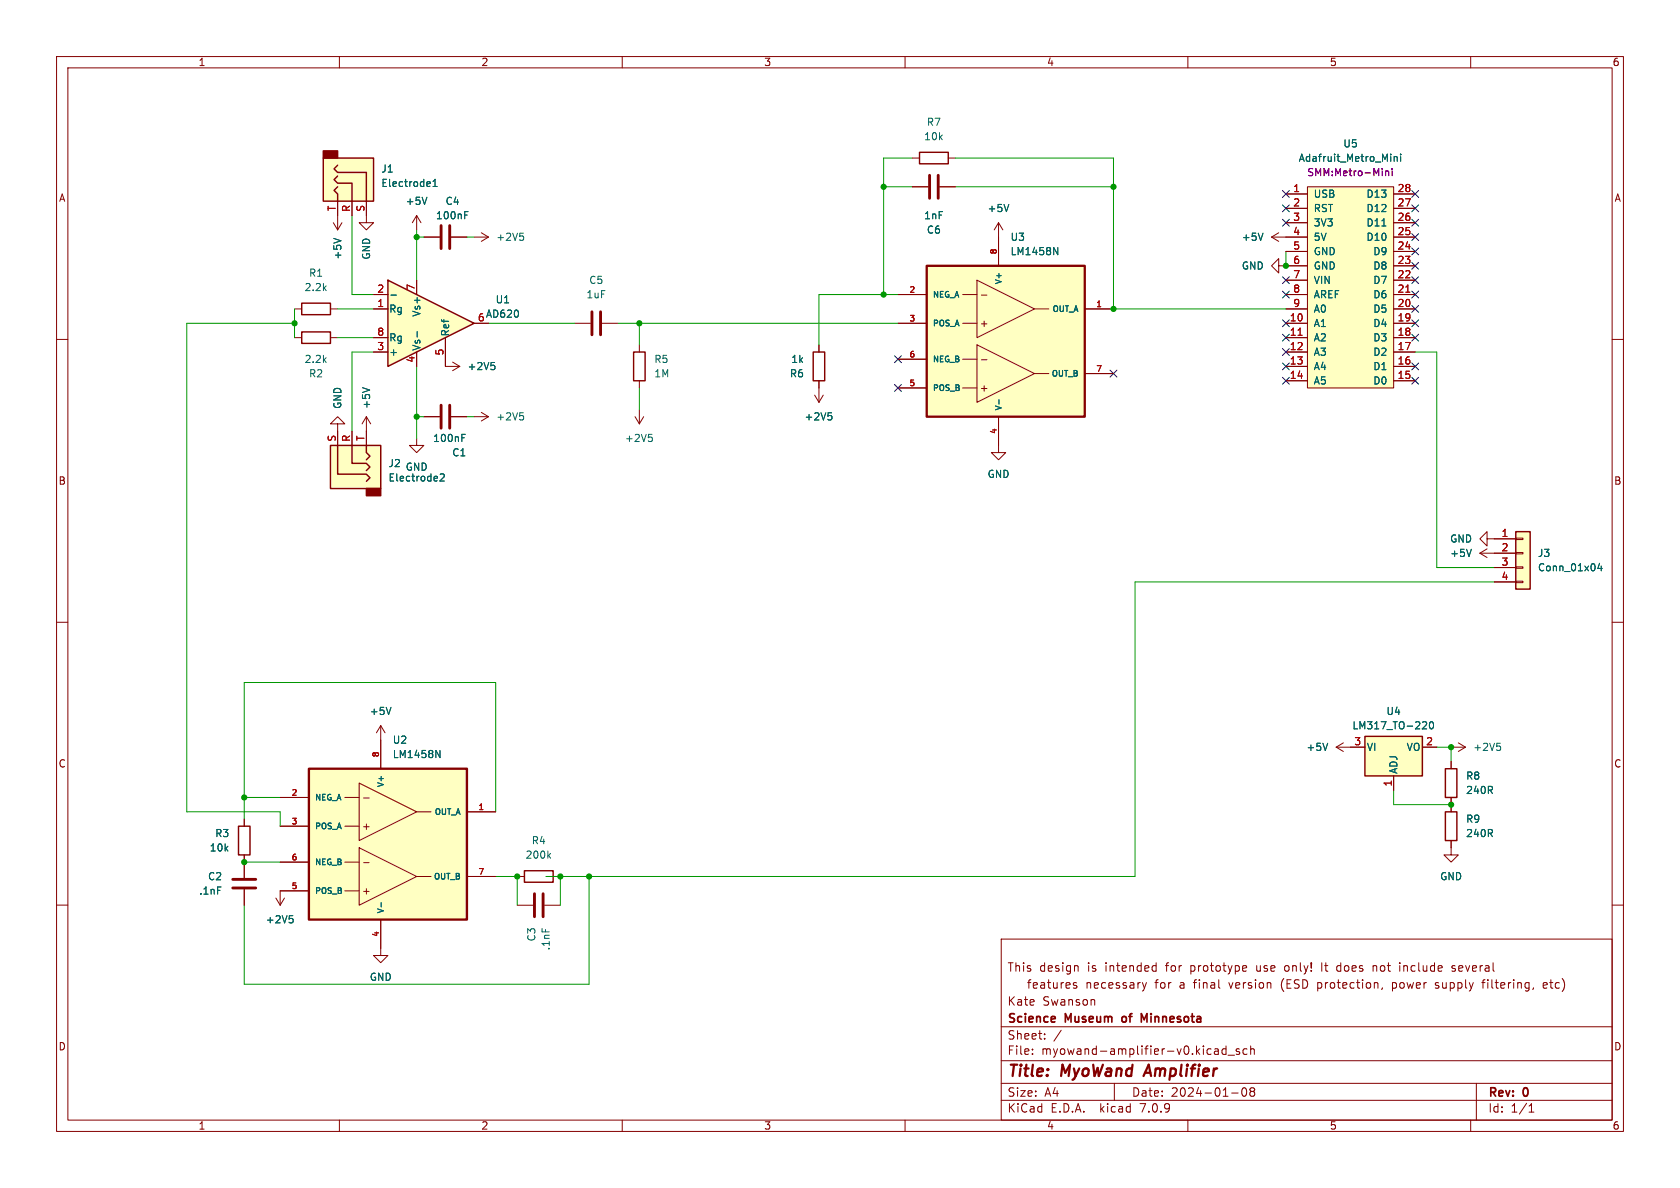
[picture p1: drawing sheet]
<svg xmlns="http://www.w3.org/2000/svg" width="297mm" height="210mm" viewBox="0 0 297 210" stroke-linecap="round" stroke-linejoin="round" font-family="sans-serif">
<g fill="none" stroke="#840000" stroke-width=".18">
<path d="M10 10h277v190h-277zM12 12h273v186h-273zM60 10v2M110 10v2M160 10v2M210 10v2M260 10v2M161.3 27.9h1.3M161.3 33h2.8M166.1 33h2.8M167.6 27.9h1.3M10 60h2"/>
<path d="M52.1 54.6h1.2M52.1 59.7h1.2M58.4 54.6h1.3M58.4 59.7h1.3M74.9 41.9h2.8M79.8 41.9h2.7M101.6 57.2h2.8M106.4 57.2h2.8M285 60h2M59.7 74.9h1.3l-1.3-1.2-1.3 1.2h1.3v3.8M62.2 76.2v2.5M64.8 73.7l-.8 1.2"/>
<path d="M64.8 73.7v5M64.8 73.7l.7 1.2M73.7 77.5v1.2h1.2l-1.2 1.3-1.3-1.3h1.3M113 61v1.2M113 67.3v1.3M144 69.9l.8 1.2M144.8 61v1.2M144.8 67.3v3.8M145.5 69.9l-.7 1.2M10 110h2M285 110h2M63.5 138.4l10.2 5.1-10.2 5.1z"/>
<path d="M67.3 130.8v5.1M236.2 132.1h5.1M236.2 132.1l1.3 .7M237.5 131.3l-1.3 .8M246.4 137.2v2.5M251.5 132.1h2.5M256.5 134.6v1.3M256.5 132.1h2.6M257.8 131.3l1.3 .8M259.1 132.1l-1.3 .7M10 160h2M48.8 158.8l.7 1.2"/>
<path d="M49.5 152.4h5.1M49.5 146.1h5.1M49.5 141h5.1M50.3 158.8l-.8 1.2M54.6 157.5h-5.1v2.5M61 157.5h2.5M61 152.4h2.5M61 146.1h2.5M61 141h2.5M63.5 149.9l10.2 5-10.2 5.1zM64.3 152.5h1M64.3 141.1h1"/>
<path d="M73.7 154.9h2.5M73.7 143.5h2.5M82.5 154.9h5.1M82.5 143.5h5.1M91.4 154.9h1.3M97.8 154.9h1.3M256.5 148.6v2.5h1.3l-1.3 1.3-1.2-1.3h1.2M256.5 141v2.5M285 160h2M67.3 162.6v6.3h1.3l-1.3 1.3-1.3-1.3h1.3M91.4 160h2.8M96.3 160h2.8"/>
<path d="M177 166h108v32h-108zM190 174.2l.3 .1 .1 .2-.2 .2h-.3M190 173.7l.3 .1M190.4 170.7l.2 .2v.8M193.5 176.8v.9M202.7 173.7l-.4 1M204 170.7l.4 .1M204.4 170.2v1.5M204.4 171.6l-.4 .1M211 173.7h.5M217.2 173.7l.4 1M220.2 170.7l.2 .4-.7 .1"/>
<path d="M220.3 171.6l-.1 .1M227 173a1.72 1.72 0 0 0 0 2.3M227.2 170.8v.8M233.1 173.7l.4 .1M233.5 174.6l-.4 .1M233.7 170.2v1.5M236.3 171.4l.2 .2 .4 .1M236.9 170.7l-.4 .1-.2 .2M242.7 170.7v1M243.3 170.8l-.3-.1-.3 .1M244.4 174.6l-.1 .2M246.2 173.8l.4-.1 .3 .3"/>
<path d="M246.2 173.7v1.5M246.9 174.4l-.3 .3-.4-.1M247.5 170.2v.1M247.5 170.7v1M253.8 174.1l.5 .2 .1 .2-.2 .2-.5-.1M253.8 173.8h.5M257.2 170.8l-.3-.1-.2 .2v.2l.5 .2v.3h-.5M262 173.7h.5M262.5 173.2l-.3 .2v1.3M263 173.2v.1M263 173.7v1M272.8 174.2l.7-.1v-.3l-.5-.1-.2 .2 .1 .7h.6"/>
<path d="M274 173.7h.5M60 198v2M110 198v2M160 198v2M177 194.5h108M177 191.5h108M177 187.5h108M177 181.5h108M182.5 186.3v.1M182.5 185.5v.1M184.7 183.6v.1M184.7 182.8v.1"/>
<path d="M187.6 182.1l-1.3 2M197 191.5v3M210 198v2M214.9 185.4h.3l.2 .2v.8M215.4 186.3l-.5 .1M215.4 185.8h-.5M216.7 185.5l-.4-.1-.3 .3v.4l.2 .2h.5M216.7 184.9v1.5M217.1 186.5h1.1M217.7 193.2h1.2M219.1 185.5l-.4-.1-.2 .2 .1 .2 .5 .2v.3h-.6M219.7 192.4l.2-.1a.81 .81 0 0 1 .6 .6 .81 .81 0 0 1-.3 .8l-.2 .1a.81 .81 0 0 1-.3-1.4z"/>
<path d="M220.5 185.5l-.5-.1-.3 .3v.4l.2 .2h.6M221.1 185.5l.2-.1 .4 .1v.9M221.1 184.9v1.5M221.2 192.9l-.2-.2 .2-.4 .5 .1 .1 .2-.3 .3M221.2 192.9l-.2 .3v.3l.2 .3 .5-.1 .1-.2-.1-.4-.2-.2M221.2 192.9h.3M260 198v2M261 191.5v6.5M270.3 196.6h.9M270.3 195.5l.4-.4v1.5"/>
</g>
<path d="M203.1 188.2l-.9 2" fill="none" stroke="#840000" stroke-width=".4"/>
<path d="M198.4 179.8v.7M202.8 179.2l-.5 1.1-.5-1.1v1.5" fill="none" stroke="#840000" stroke-width=".3"/>
<path d="M78 39.9v4M79.5 39.9v4M164.3 31v4.1M165.9 31v4.1M104.6 55.1v4.1M106.2 55.1v4.1M94.5 158v4.1M96 158v4.1" fill="none" stroke="#840000" stroke-width=".51"/>
<g fill="none" stroke="#006464" stroke-width=".18">
<path d="M82.2 38h.4M82.2 37.4h.6M64.1 68.5l1.2 .5M146.4 73h.6M146.8 73.5l.3 .2v.3l-.3 .2M77.8 83.9l.5-.1 .2 .3-.7 .9h.7M77.1 132.7l.7 1.2v-1.2M234.7 131.4l-.4 1.3M251.7 127.6h.4l.1 .3-.8 .9h.8M252.9 127.6h.1a.68 .68 0 0 1 .4 .6 .68 .68 0 0 1-.4 .6 .84 .84 0 0 1-.1-1.2zM264.6 131.4h.6M265.1 131.9l.2 .2v.3l-.2 .3"/>
<path d="M67.4 159.6v.7M97 151.2l.3 .5M97.3 150.9l-.4 .4M51.2 161.9h.6M51.6 162.4l.2 .2v.3l-.2 .2"/>
</g>
<g fill="none" stroke="#840000" stroke-width=".25">
<path d="M162.6 26.9h5v2.1h-5zM53.3 53.6h5.1v2h-5.1zM53.3 58.7h5.1v2h-5.1zM58.4 78.7h8.9v7.7h-8.9zM59.7 78.7v5.1h5.1l.6 .7-.6 .6M62.2 78.7v3.2h2.6l.6 .7-.6 .6M64.8 78.7v1.3l.6 .6-.6 .7M112 62.2h2v5.1h-2zM143.8 62.2h2v5.1h-2zM241.3 130.2h10.2v7h-10.2zM255.5 135.9h2.1v5.1h-2.1zM92.7 153.9h5.1v2.1h-5.1z"/>
<path d="M255.5 143.5h2.1v5.1h-2.1z"/>
</g>
<g fill="#ffffc2" stroke="#ffffc2" stroke-width=".18">
<path d="M58.4 78.7h8.9v7.7h-8.9z"/>
<path d="M54.6 135.9h27.9v26.7h-27.9z"/>
<path d="M241.3 130.2h10.2v7h-10.2z"/>
</g>
<path d="M64.8 86.4h2.5v1.2h-2.5z" fill="#840000" stroke="#840000" stroke-width=".25"/>
<path d="M54.6 135.9h27.9v26.7h-27.9z" fill="none" stroke="#840000" stroke-width=".41"/>
<path d="M68.6 49.5l15.2 7.7-15.2 7.6z" fill="#ffffc2"/>
<path d="M57.1 27.9h8.9v7.7h-8.9zM59.7 33l-.6 .7 .6 .6v1.3M59.7 31.1l-.6 .7 .6 .6h2.5v3.2M59.7 29.2l-.6 .6 .6 .7h5.1v5.1M68.6 49.5l15.2 7.7-15.2 7.6zM268 94h2.5v10.1h-2.5zM42.2 146.1h2v5h-2z" fill="none" stroke="#840000" stroke-width=".25"/>
<g fill="none" stroke="#840000" stroke-width=".18">
<path d="M58.9 39.4l.8 1.2M59.7 35.6v5M60.5 39.4l-.8 1.2M62.2 35.6v2.5M64.8 35.6v3.8h1.2l-1.2 1.2-1.3-1.2h1.3M73.7 38.1v2.5M73.7 38.1l-.8 1.3M73.7 38.1l.7 1.3M161.3 33h2.8M166.1 33h2.8M176.5 39.4v7.6M176.5 39.4l-.7 1.2"/>
<path d="M176.5 39.4l.8 1.2M227.3 34.3h3.8M227.3 36.8h3.8M227.3 39.4h3.8M231.1 33h15.3v35.6h-15.3zM246.4 34.3h3.8M246.4 36.8h3.8M246.4 39.4h3.8M66 54.6h2.6M66 52.1h2.6M66 59.7h2.6M73.7 49.5v2.6"/>
<path d="M74.9 41.9h2.8M78.7 59.7v5.1h2.6M79.8 41.9h2.7M83.8 57.2h2.6M83.8 41.9h2.6M85.1 41.1l1.3 .8M86.4 41.9l-1.3 .8M158.7 52.1h5.1M158.7 57.2h5.1M170.2 52.1h2.5M170.2 57.2h2.5M172.7 49.5l10.2 5.1-10.2 5.1z"/>
<path d="M173.5 52.2h1M182.9 54.6h2.5M191.8 54.6h5M224.8 41.9h6.3M224.8 41.9l1.3 .8M226.1 47v-1.3l-1.3 1.3 1.3 1.3v-1.3h5M226.1 41.1l-1.3 .8M227.3 54.6h3.8M227.3 52.1h3.8M227.3 57.2h3.8M227.3 59.7h3.8M227.3 49.5h3.8"/>
<path d="M227.3 44.5h3.8M246.4 54.6h3.8M246.4 52.1h3.8M246.4 57.2h3.8M246.4 59.7h3.8M246.4 41.9h3.8M246.4 49.5h3.8M246.4 47h3.8M246.4 44.5h3.8M59.7 76.2v2.5M62.2 76.2v2.5M64.8 76.2v2.5"/>
<path d="M66 62.2h2.6M73.7 62.2v2.6M74.9 73.7h2.8M79.8 73.7h2.7M80 64l1.3 .8M81.3 64.8l-1.3 .7M83.8 73.7h2.6M85.1 72.9l1.3 .8M86.4 73.7l-1.3 .7M112.3 73.7l.7 1.2M113 72.4v2.5M113.8 73.7l-.8 1.2"/>
<path d="M144.8 61v1.2M144.8 67.3v1.3M158.7 68.6h5.1M158.7 63.5h5.1M170.2 68.6h2.5M170.2 63.5h2.5M172.7 61l10.2 5-10.2 5.1zM173.5 63.6h1M176.5 73.7v6.3h1.3l-1.3 1.3-1.2-1.3h1.2M182.9 66h2.5M191.8 66h5M227.3 62.2h3.8"/>
<path d="M227.3 64.8h3.8M227.3 67.3h3.8M246.4 62.2h3.8M246.4 64.8h3.8M246.4 67.3h3.8M261.6 97.8h6.4M261.6 97.8l1.3 .8M262.9 95.3v-1.3l-1.3 1.3 1.3 1.2v-1.2h5.1M262.9 97l-1.3 .8M268 97.7h1.2v.2h-1.2zM268 95.1h1.2v.3h-1.2zM264.2 100.3h3.8"/>
<path d="M264.2 102.9h3.8M268 102.7h1.2v.3h-1.2zM268 100.2h1.2v.3h-1.2zM67.3 128.3l-.8 1.2M67.3 128.3v7.6M67.3 128.3l.8 1.2M238.8 132.1h2.5M246.4 137.2v2.5M251.5 132.1h2.5M256.5 134.6v1.3M43.2 144.8v1.3M43.2 151.1v4.1"/>
<path d="M43.2 157.2v2.8M49.5 141h5.1M49.5 146.1h5.1M49.5 157.5h5.1M49.5 152.4h5.1M82.5 143.5h5.1M82.5 154.9h5.1M256.5 141v2.5M256.5 148.6v1.3M67.3 162.6v5"/>
</g>
<g fill="none" stroke="#006464" stroke-width=".18">
<path d="M75.5 34.9l-.4 1.2M76 32.2l.1 .2-.6 .1M76.6 33h.7M76.6 32.1l.3-.4v1.3M82.2 38h.4M82.2 37.4h.6M178.3 36.1l-.4 1.3M244.3 39.9h.7M245.9 27.2v.2M245.9 27.7v.8M246.5 27.7v.8M246.5 27.8l.2-.1h.3v.8"/>
<path d="M247.6 27.2v.2M247.6 27.7v.8M59 42.1l1.3 .5M69.1 52.2h1M73.8 58.6v1M91.9 41.2h.6M92.3 41.7l.3 .2v.3l-.3 .3M186.3 43.8l.7 1.2v-1.2M223.3 41.2l-.4 1.3M64.1 68.5l1.2 .5M81.7 76.8h.6M81.7 77.4h.4"/>
<path d="M86.8 64.1h.6M87.3 64.6l.2 .2v.3l-.2 .2M91.9 73h.6M92.3 73.5l.3 .2v.3l-.3 .2M114.7 76.8h.6M115.1 77.3l.2 .2v.3l-.2 .2M146.4 73h.6M146.8 73.5l.3 .2v.3l-.3 .2M176.6 70.7v.7M77.8 83.9l.5-.1 .2 .3-.7 .9h.7M260.1 97.1l-.4 1.3M282.8 99.6l-.3 .9h.8"/>
<path d="M283.1 100.1v.8M69.1 125l-.4 1.3M77.1 132.7l.7 1.2v-1.2M234.7 131.4l-.4 1.3M251.7 127.6h.4l.1 .3-.8 .9h.8M252.9 127.6h.1a.68 .68 0 0 1 .4 .6 .68 .68 0 0 1-.4 .6 .84 .84 0 0 1-.1-1.2zM67.4 159.6v.7M51.2 161.9h.6M51.6 162.4l.2 .2v.3l-.2 .2"/>
</g>
<g fill="#ffffc2" stroke="#ffffc2" stroke-width=".18">
<path d="M57.1 27.9h8.9v7.7h-8.9z"/>
<path d="M163.8 47h28v26.7h-28z"/>
<path d="M231.1 33h15.3v35.6h-15.3z"/>
<path d="M268 94h2.5v10.1h-2.5z"/>
</g>
<path d="M57.1 26.7h2.6v1.2h-2.6z" fill="#840000" stroke="#840000" stroke-width=".25"/>
<path d="M78 71.6v4.1M79.5 71.6v4.1M41.1 157h4.1M41.1 155.4h4.1" fill="none" stroke="#840000" stroke-width=".51"/>
<path d="M163.8 47h28v26.7h-28z" fill="none" stroke="#840000" stroke-width=".41"/>
<path d="M229.5 59.3h.7M248.5 51.7h.8" fill="none" stroke="#a90000" stroke-width=".18"/>
<path d="M245 30.2v.9M245 30.3l.1-.1 .3 .1 .1 .8M246.1 29.8v.1M246.1 30.2v.9" fill="none" stroke="#840084" stroke-width=".18"/>
<g fill="none" stroke="#009600" stroke-width=".18">
<path d="M62.2 38.1v14h3.8M156.2 33h5.1M161.3 27.9h-5.1v24.2M168.9 27.9h27.9v26.7h30.5M168.9 33h27.9M52.1 54.6v5.1M52.1 57.2h-19.1v86.3h16.5v2.6M59.7 59.7h6.3M59.7 54.6h6.3M73.7 41.9h1.2M73.7 40.6v8.9M82.5 41.9h1.3"/>
<path d="M86.4 57.2h15.2M109.2 57.2h49.5M113 57.2v3.8M158.7 52.1h-13.9v8.9M227.3 44.5v2.5M66 62.2h-3.8v14M73.7 64.8v12.7M73.7 73.7h1.2M82.5 73.7h1.3M113 68.6v3.8M250.2 62.2h3.8v38.1h10.2M264.2 102.9h-63.5v52h-104.2"/>
<path d="M246.4 139.7v2.5h10.1M254 132.1h2.5v2.5M43.2 152.4h6.3M43.2 141h6.3M87.6 154.9h3.8v5.1M87.6 143.5v-22.8h-44.4v24.1M99.1 154.9v5.1M104.1 154.9v19.1h-60.9v-14"/>
</g>
<g fill="none" stroke="#000084" stroke-width=".18">
<path d="M226.7 38.8l1.2 1.2M226.7 33.7l1.2 1.2M226.7 36.2l1.2 1.2M227.9 38.8l-1.2 1.2M227.9 33.7l-1.2 1.2M227.9 36.2l-1.2 1.2M249.6 38.8l1.2 1.2M249.6 36.2l1.2 1.2M249.6 33.7l1.2 1.2M250.8 38.8l-1.2 1.2M250.8 36.2l-1.2 1.2M250.8 33.7l-1.2 1.2"/>
<path d="M226.7 48.9l1.2 1.2M226.7 51.5l1.2 1.2M226.7 56.5l1.2 1.3M226.7 59.1l1.2 1.2M227.9 59.1l-1.2 1.2M227.9 48.9l-1.2 1.2M227.9 51.5l-1.2 1.2M227.9 56.5l-1.2 1.3M249.6 51.5l1.2 1.2M249.6 43.8l1.2 1.3M249.6 41.3l1.2 1.2M249.6 48.9l1.2 1.2"/>
<path d="M249.6 56.5l1.2 1.3M249.6 54l1.2 1.2M249.6 59.1l1.2 1.2M249.6 46.4l1.2 1.2M250.8 51.5l-1.2 1.2M250.8 43.8l-1.2 1.3M250.8 41.3l-1.2 1.2M250.8 48.9l-1.2 1.2M250.8 56.5l-1.2 1.3M250.8 54l-1.2 1.2M250.8 59.1l-1.2 1.2M250.8 46.4l-1.2 1.2"/>
<path d="M158.1 62.9l1.3 1.2M158.1 68l1.3 1.2M159.4 62.9l-1.3 1.2M159.4 68l-1.3 1.2M196.2 65.4l1.3 1.2M197.5 65.4l-1.3 1.2M226.7 66.7l1.2 1.2M226.7 64.2l1.2 1.2M226.7 61.6l1.2 1.2M227.9 61.6l-1.2 1.2M227.9 64.2l-1.2 1.2M227.9 66.7l-1.2 1.2"/>
<path d="M249.6 64.2l1.2 1.2M249.6 66.7l1.2 1.2M250.8 64.2l-1.2 1.2M250.8 66.7l-1.2 1.2"/>
</g>
<g fill="#009600" stroke="#009600" stroke-width=".18">
<circle cx="113" cy="57.2" r=".46"/>
<circle cx="156.2" cy="52.1" r=".46"/>
<circle cx="156.2" cy="33" r=".46"/>
<circle cx="73.7" cy="41.9" r=".46"/>
<circle cx="256.5" cy="142.2" r=".46"/>
<circle cx="256.5" cy="132.1" r=".46"/>
<circle cx="104.1" cy="154.9" r=".46"/>
<circle cx="99.1" cy="154.9" r=".46"/>
<circle cx="73.7" cy="73.7" r=".46"/>
<circle cx="52.1" cy="57.2" r=".46"/>
<circle cx="91.4" cy="154.9" r=".46"/>
<circle cx="43.2" cy="141" r=".46"/>
<circle cx="43.2" cy="152.4" r=".46"/>
<circle cx="227.3" cy="47" r=".46"/>
<circle cx="196.8" cy="33" r=".46"/>
<circle cx="196.8" cy="54.6" r=".46"/>
</g>
<g font-size="2.8" fill="#840000">
<text x="178" y="190.9">Title:</text>
<text x="187.7" y="190.9">MyoWand</text>
<text x="203.3" y="190.9">Amplifier</text>
</g>
<g font-size="2.1" fill="#840000">
<text x="178" y="172">This</text>
<text x="183.7" y="172">design</text>
<text x="192.3" y="172">is</text>
<text x="195.5" y="172">intended</text>
<text x="206.4" y="172">for</text>
<text x="210.9" y="172">prototype</text>
<text x="222.7" y="172">use</text>
<text x="227.8" y="172">only!</text>
<text x="234.5" y="172">It</text>
<text x="237.3" y="172">does</text>
<text x="243.9" y="172">not</text>
<text x="248.7" y="172">include</text>
<text x="258.2" y="172">several</text>
<text x="178" y="178">Kate</text>
<text x="181.9" y="175">features</text>
<text x="184.3" y="178">Swanson</text>
<text x="192.3" y="175">necessary</text>
<text x="204.7" y="175">for</text>
<text x="209.2" y="175">a</text>
<text x="211.8" y="175">final</text>
<text x="218.2" y="175">version</text>
<text x="227.5" y="175">(ESD</text>
<text x="234.1" y="175">protection,</text>
<text x="247.4" y="175">power</text>
<text x="255.2" y="175">supply</text>
<text x="263.8" y="175">filtering,</text>
<text x="274.6" y="175">etc)</text>
<text x="178" y="184">Sheet:</text>
<text x="178" y="181.2">Science</text>
<text x="188.4" y="181.2">Museum</text>
<text x="199.1" y="181.2">of</text>
<text x="203" y="181.2">Minnesota</text>
<text x="178" y="186.7">File:</text>
<text x="184.1" y="186.7">myowand-amplifier-v0.kicad_sch</text>
<text x="178" y="196.9">KiCad</text>
<text x="178" y="194.1">Size:</text>
<text x="184.7" y="194.1">A4</text>
<text x="185.7" y="196.9">E.D.A.</text>
<text x="194.6" y="196.9">kicad</text>
<text x="200" y="194.1">Date:</text>
<text x="201.8" y="196.9">7.0.9</text>
<text x="207" y="194.1">2024-01-08</text>
<text x="263" y="194.3">Rev:</text>
<text x="263" y="196.9">Id:</text>
<text x="267.1" y="196.9">1/1</text>
<text x="269.4" y="194.3">0</text>
</g>
<g font-size="1.8" fill="#840000">
<text x="35" y="11.9">1</text>
<text x="85" y="11.9">2</text>
<text x="135" y="11.9">3</text>
<text x="185" y="11.9">4</text>
<text x="235" y="11.9">5</text>
<text x="285" y="11.9">6</text>
<text x="10.3" y="35.9">A</text>
<text x="285.3" y="35.9">A</text>
<text x="173.1" y="58">+</text>
<text x="173.1" y="69.5">+</text>
<text x="10.3" y="85.9">B</text>
<text x="285.3" y="85.9">B</text>
<text x="10.3" y="135.9">C</text>
<text x="285.3" y="135.9">C</text>
<text x="63.9" y="146.9">+</text>
<text x="63.9" y="158.4">+</text>
<text x="10.3" y="185.9">D</text>
<text x="285.3" y="185.9">D</text>
<text x="35" y="199.9">1</text>
<text x="85" y="199.9">2</text>
<text x="135" y="199.9">3</text>
<text x="185" y="199.9">4</text>
<text x="235" y="199.9">5</text>
<text x="285" y="199.9">6</text>
</g>
<g font-size="1.8" fill="#006464">
<text x="163.8" y="22.5">R7</text>
<text x="163.3" y="25">10k</text>
<text x="229.5" y="28.8">Adafruit_Metro_Mini</text>
<text x="237.4" y="26.3">U5</text>
<text x="67.3" y="30.7">J1</text>
<text x="67.3" y="33.2">Electrode1</text>
<text x="232.2" y="35.2">USB</text>
<text x="241.5" y="35.2">D13</text>
<text x="71.6" y="36.4">+5V</text>
<text x="77" y="39">100nF</text>
<text x="78.7" y="36.4">C4</text>
<text x="163.3" y="39">1nF</text>
<text x="163.8" y="41.5">C6</text>
<text x="174.5" y="37.7">+5V</text>
<text x="232.2" y="37.7">RST</text>
<text x="232.2" y="40.2">3V3</text>
<text x="241.5" y="40.2">D11</text>
<text x="241.5" y="37.7">D12</text>
<text x="60.6" y="46" transform="rotate(-90 60.6 46)">+5V</text>
<text x="65.6" y="46" transform="rotate(-90 65.6 46)">GND</text>
<text x="87.6" y="42.8">+2V5</text>
<text x="178.6" y="42.8">U3</text>
<text x="178.6" y="45.3">LM1458N</text>
<text x="219.4" y="42.8">+5V</text>
<text x="219.4" y="47.9">GND</text>
<text x="232.2" y="42.8">5V</text>
<text x="232.2" y="45.3">GND</text>
<text x="232.2" y="47.9">GND</text>
<text x="241.5" y="42.8">D10</text>
<text x="242.7" y="47.9">D8</text>
<text x="242.7" y="45.3">D9</text>
<text x="53.8" y="51.7">2.2k</text>
<text x="54.5" y="49.1">R1</text>
<text x="87.5" y="53.8">U1</text>
<text x="103.6" y="52.9">1uF</text>
<text x="104.1" y="50.4">C5</text>
<text x="232.2" y="50.4">VIN</text>
<text x="232.2" y="52.9">AREF</text>
<text x="242.7" y="52.9">D6</text>
<text x="242.7" y="50.4">D7</text>
<text x="68.7" y="55.5">Rg</text>
<text x="74.5" y="56.1" transform="rotate(-90 74.5 56.1)">Vs+</text>
<text x="79.6" y="59.6" transform="rotate(-90 79.6 59.6)">Ref</text>
<text x="85.8" y="56.4">AD620</text>
<text x="232.2" y="58">A1</text>
<text x="232.2" y="55.5">A0</text>
<text x="242.7" y="58">D4</text>
<text x="242.7" y="55.5">D5</text>
<text x="53.8" y="64.4">2.2k</text>
<text x="68.7" y="63.1">+</text>
<text x="68.7" y="60.6">Rg</text>
<text x="74.5" y="62.1" transform="rotate(-90 74.5 62.1)">Vs-</text>
<text x="82.6" y="65.6">+2V5</text>
<text x="115.6" y="64.4">R5</text>
<text x="139.8" y="64.4">1k</text>
<text x="232.2" y="60.6">A2</text>
<text x="232.2" y="63.1">A3</text>
<text x="232.2" y="65.6">A4</text>
<text x="242.7" y="65.6">D1</text>
<text x="242.7" y="63.1">D2</text>
<text x="242.7" y="60.6">D3</text>
<text x="54.5" y="66.9">R2</text>
<text x="115.6" y="66.9">1M</text>
<text x="139.5" y="66.9">R6</text>
<text x="232.2" y="68.2">A5</text>
<text x="242.7" y="68.2">D0</text>
<text x="60.6" y="72.4" transform="rotate(-90 60.6 72.4)">GND</text>
<text x="65.6" y="72.4" transform="rotate(-90 65.6 72.4)">+5V</text>
<text x="87.6" y="74.5">+2V5</text>
<text x="142.1" y="74.5">+2V5</text>
<text x="68.6" y="82.8">J2</text>
<text x="71.6" y="83.4">GND</text>
<text x="76.5" y="78.3">100nF</text>
<text x="79.9" y="80.9">C1</text>
<text x="110.4" y="78.3">+2V5</text>
<text x="68.6" y="85.3">Electrode2</text>
<text x="174.5" y="84.7">GND</text>
<text x="256.3" y="96.1">GND</text>
<text x="256.3" y="98.7">+5V</text>
<text x="271.8" y="98.7">J3</text>
<text x="271.8" y="101.2">Conn_01x04</text>
<text x="65.3" y="126.6">+5V</text>
<text x="69.3" y="131.7">U2</text>
<text x="239" y="129.1">LM317_TO-220</text>
<text x="245" y="126.6">U4</text>
<text x="69.3" y="134.2">LM1458N</text>
<text x="230.9" y="132.9">+5V</text>
<text x="241.6" y="132.9">VI</text>
<text x="247.2" y="136.9" transform="rotate(-90 247.2 136.9)">ADJ</text>
<text x="248.6" y="132.9">VO</text>
<text x="260.4" y="132.9">+2V5</text>
<text x="259.1" y="138">R8</text>
<text x="259.1" y="140.6">240R</text>
<text x="37.9" y="148.2">R3</text>
<text x="93.9" y="149.5">R4</text>
<text x="259.1" y="145.6">R9</text>
<text x="259.1" y="148.2">240R</text>
<text x="36.7" y="155.8">C2</text>
<text x="37" y="150.7">10k</text>
<text x="92.8" y="152">200k</text>
<text x="254.5" y="155.8">GND</text>
<text x="35.1" y="158.3">.1nF</text>
<text x="46.9" y="163.4">+2V5</text>
<text x="94.8" y="166.5" transform="rotate(-90 94.8 166.5)">C3</text>
<text x="65.3" y="173.6">GND</text>
<text x="97.4" y="168.1" transform="rotate(-90 97.4 168.1)">.1nF</text>
</g>
<g font-size="1.8" fill="#a90000">
<text x="228.5" y="34">1</text>
<text x="247" y="34">28</text>
<text x="59.4" y="37.4" transform="rotate(-90 59.4 37.4)">T</text>
<text x="62" y="37.6" transform="rotate(-90 62 37.6)">R</text>
<text x="64.5" y="37.5" transform="rotate(-90 64.5 37.5)">S</text>
<text x="228.5" y="36.6">2</text>
<text x="228.5" y="39.1">3</text>
<text x="228.5" y="41.7">4</text>
<text x="247" y="41.7">25</text>
<text x="247" y="39.1">26</text>
<text x="247" y="36.6">27</text>
<text x="228.5" y="44.2">5</text>
<text x="228.5" y="46.7">6</text>
<text x="247" y="46.7">23</text>
<text x="247" y="44.2">24</text>
<text x="66.6" y="51.8">2</text>
<text x="73.4" y="51.5" transform="rotate(-90 73.4 51.5)">7</text>
<text x="228.5" y="49.3">7</text>
<text x="228.5" y="51.8">8</text>
<text x="247" y="51.8">21</text>
<text x="247" y="49.3">22</text>
<text x="66.6" y="54.4">1</text>
<text x="66.6" y="59.4">8</text>
<text x="84.4" y="56.9">6</text>
<text x="227.9" y="56.9">10</text>
<text x="227.9" y="59.4">11</text>
<text x="228.5" y="54.4">9</text>
<text x="247" y="59.4">18</text>
<text x="247" y="56.9">19</text>
<text x="247" y="54.4">20</text>
<text x="66.6" y="62">3</text>
<text x="73.4" y="64.2" transform="rotate(-90 73.4 64.2)">4</text>
<text x="78.5" y="62.9" transform="rotate(-90 78.5 62.9)">5</text>
<text x="227.9" y="62">12</text>
<text x="227.9" y="64.5">13</text>
<text x="247" y="64.5">16</text>
<text x="247" y="62">17</text>
<text x="227.9" y="67.1">14</text>
<text x="247" y="67.1">15</text>
<text x="59.4" y="78.2" transform="rotate(-90 59.4 78.2)">S</text>
<text x="62" y="78.2" transform="rotate(-90 62 78.2)">R</text>
<text x="64.5" y="78.1" transform="rotate(-90 64.5 78.1)">T</text>
<text x="265.4" y="95">1</text>
<text x="265.4" y="97.5">2</text>
<text x="265.4" y="100.1">3</text>
<text x="265.4" y="102.6">4</text>
<text x="239.3" y="131.8">3</text>
<text x="252" y="131.8">2</text>
<text x="246.1" y="139.1" transform="rotate(-90 246.1 139.1)">1</text>
</g>
<text font-size="1.8" fill="#840084" x="231" y="31.3">SMM:Metro-Mini</text>
<g font-size="1.4" fill="#a90000">
<text x="176.3" y="45.1" transform="rotate(-90 176.3 45.1)">8</text>
<text x="160.7" y="51.8">2</text>
<text x="160.7" y="56.9">3</text>
<text x="193.7" y="54.4">1</text>
<text x="160.7" y="63.2">6</text>
<text x="193.7" y="65.8">7</text>
<text x="160.7" y="68.3">5</text>
<text x="176.3" y="76.8" transform="rotate(-90 176.3 76.8)">4</text>
<text x="67.1" y="134" transform="rotate(-90 67.1 134)">8</text>
<text x="51.5" y="140.7">2</text>
<text x="84.5" y="143.3">1</text>
<text x="51.5" y="145.8">3</text>
<text x="51.5" y="152.1">6</text>
<text x="84.5" y="154.7">7</text>
<text x="51.5" y="157.2">5</text>
<text x="67.1" y="165.7" transform="rotate(-90 67.1 165.7)">4</text>
</g>
<g font-size="1.4" fill="#006464">
<text x="164.8" y="52.8">NEG_A</text>
<text x="177.3" y="50.4" transform="rotate(-90 177.3 50.4)">V+</text>
<text x="164.8" y="57.9">POS_A</text>
<text x="186" y="55.3">OUT_A</text>
<text x="164.8" y="64.2">NEG_B</text>
<text x="164.8" y="69.3">POS_B</text>
<text x="185.8" y="66.8">OUT_B</text>
<text x="177.3" y="72.6" transform="rotate(-90 177.3 72.6)">V-</text>
<text x="55.6" y="141.7">NEG_A</text>
<text x="68" y="139.3" transform="rotate(-90 68 139.3)">V+</text>
<text x="55.6" y="146.8">POS_A</text>
<text x="76.7" y="144.2">OUT_A</text>
<text x="55.6" y="153.1">NEG_B</text>
<text x="76.6" y="155.7">OUT_B</text>
<text x="55.6" y="158.2">POS_B</text>
<text x="68" y="161.5" transform="rotate(-90 68 161.5)">V-</text>
</g>
</svg>
